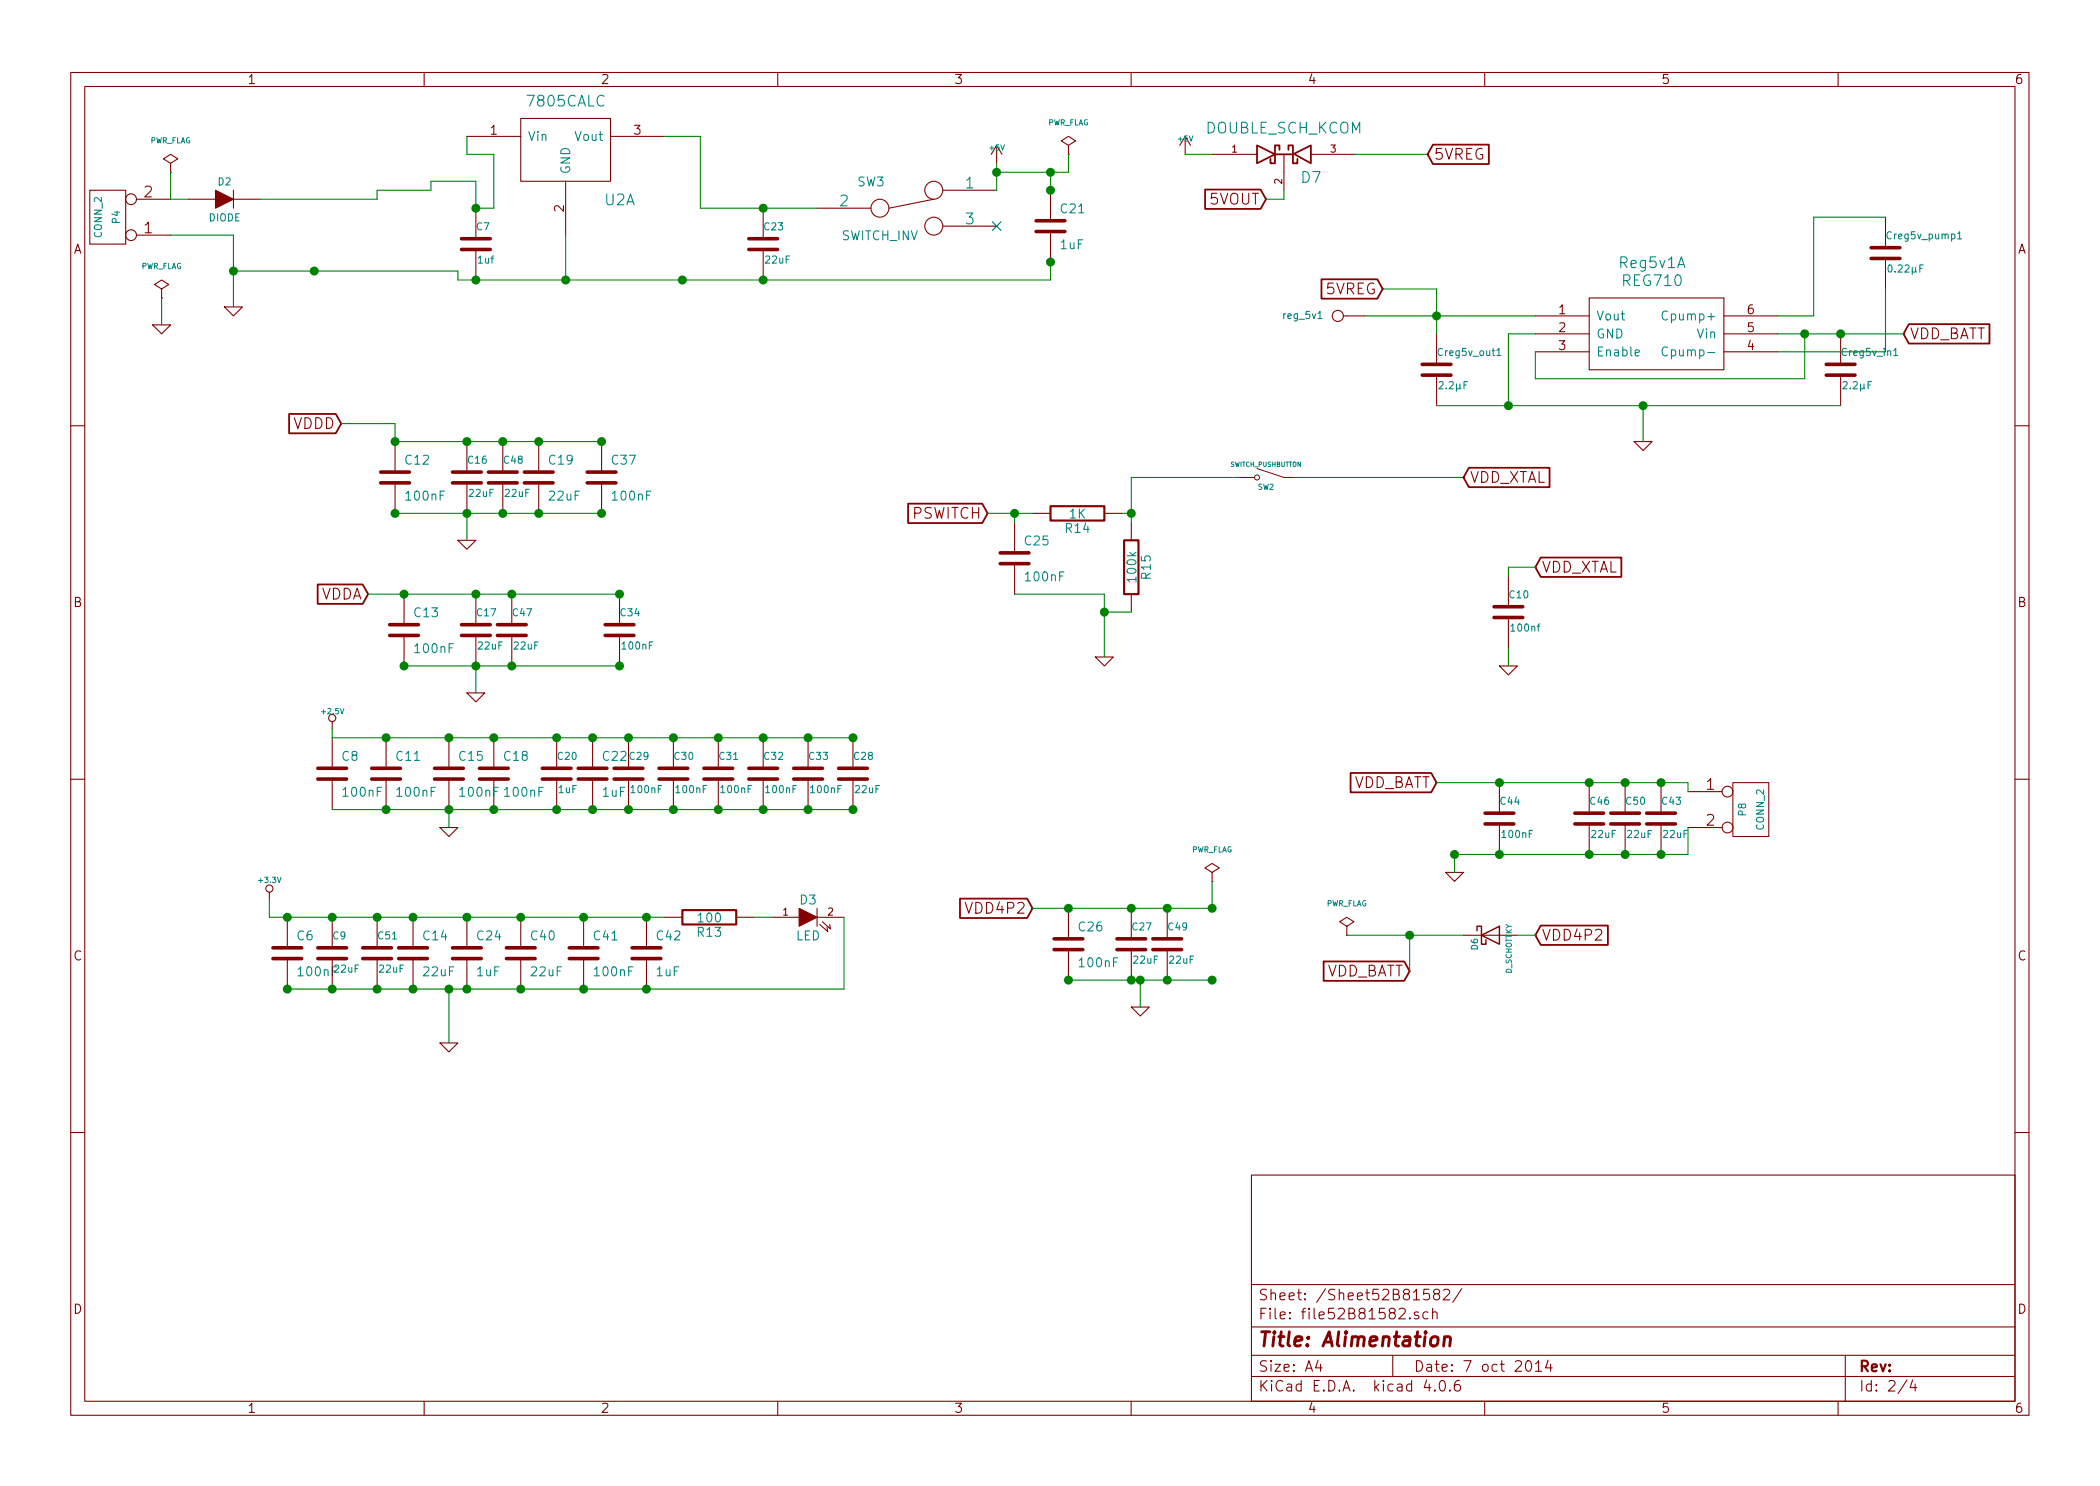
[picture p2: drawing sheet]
<svg xmlns="http://www.w3.org/2000/svg" width="297mm" height="210mm" viewBox="0 0 297 210" stroke-linecap="round" stroke-linejoin="round" font-family="sans-serif">
<g fill="none" stroke="#840000" stroke-width=".15">
<path d="M10 10.3h277v189.9h-277zM12 12.2h273v186.1h-273zM60 10.3v1.9M66 19.3h7.7M73.7 16.8h12.7v8.8h-12.7zM86.4 19.3h7.6M110 10.3v1.9M160 10.3v1.9M167.6 19.3l-.7 1.3M167.6 19.3v2.5M167.6 19.3l.8 1.3M210 10.3v1.9"/>
<path d="M260 10.3v1.9M12.7 26.9h5.1v7.6h-5.1zM19.3 33.3h4.8M19.3 28.2h4.8M24.1 24.4h.1M24.1 23.1l1-.6-1-.7-1 .7 1 .6v1.3M26.7 28.2h3.8M33 28.2h3.8M33 26.9v2.6M67.3 29.5v4.3M67.3 35.3v4.3M80 25.6v7.7"/>
<path d="M107.9 29.5v4.3M107.9 35.3v4.3M115.6 29.5h7.6M132.1 28.2l-6.4 1.3M133.3 26.9h7.7M133.3 32h7.7M141 20.6l-.8 1.2M141 20.6v2.5M141 20.6l.7 1.2M148.6 26.9v4.3M148.6 32.8v4.3M151.1 21.8h.1"/>
<path d="M151.1 20.6l1-.7-1-.6-1 .6 1 .7v1.2M171.4 21.8h6.4M181.6 21.8v5.1M185.4 21.8h6.4M266.7 30.7v4.3M266.7 36.6v4.3M21.6 46h2.5l-1.2 1.2zM22.9 42.2h.1M22.9 40.9l1-.6-1-.7-1.1 .7 1.1 .6v1.3M31.7 43.4h2.6l-1.3 1.3zM190 44.7h3M203.2 47.2v4.4"/>
<path d="M203.2 53.1v4.3M217.2 44.7h7.6M217.2 47.2h7.6M217.2 49.8h7.6M224.8 42.2h19v10.1h-19zM243.8 44.7h7.7M243.8 47.2h7.7M243.8 49.8h7.7M260.3 47.2v4.4M260.3 53.1v4.3M10 60.2h2M55.9 62.5v4.3"/>
<path d="M55.9 68.3v4.3M64.8 76.4h2.5l-1.3 1.3zM66 62.5v4.3M66 68.3v4.3M71.1 62.5v4.3M71.1 68.3v4.3M76.2 62.5v4.3M76.2 68.3v4.3M85.1 62.5v4.3M85.1 68.3v4.3M143.5 73.9v4.3M143.5 79.8v4.3"/>
<path d="M146 72.6h2.6M156.2 72.6h2.5M160 73.9v2.5M175.3 67.6h1.9M181.6 67.6h1.3M231.1 62.5h2.6l-1.3 1.2zM285 60.2h2M57.1 84.1v4.3M57.1 89.9v4.3M66 98h2.6l-1.3 1.3zM67.3 84.1v4.3M67.3 89.9v4.3"/>
<path d="M72.4 84.1v4.3M72.4 89.9v4.3M87.6 84.1v4.3M87.6 89.9v4.3M154.9 93h2.6l-1.3 1.2zM160 84.1v2.5M212.1 94.2h2.5l-1.2 1.3zM213.4 81.5v4.3M213.4 87.4v4.3M10 110.3h2M47 102.1v1M47 104.4v4.3"/>
<path d="M47 110.2v4.3M54.6 104.4v4.3M54.6 110.2v4.3M62.2 117.1h2.6l-1.3 1.3zM63.5 104.4v4.3M63.5 110.2v4.3M69.8 104.4v4.3M69.8 110.2v4.3M78.7 104.4v4.3M78.7 110.2v4.3M83.8 104.4v4.3M83.8 110.2v4.3"/>
<path d="M88.9 104.4v4.3M88.9 110.2v4.3M95.2 104.4v4.3M95.2 110.2v4.3M101.6 104.4v4.3M101.6 110.2v4.3M107.9 104.4v4.3M107.9 110.2v4.3M114.3 104.4v4.3M114.3 110.2v4.3M120.6 104.4v4.3M120.6 110.2v4.3"/>
<path d="M212.1 110.7v4.4M212.1 116.6v4.3M224.8 110.7v4.4M224.8 116.6v4.3M229.9 110.7v4.4M229.9 116.6v4.3M234.9 110.7v4.4M234.9 116.6v4.3M238.8 112h4.8M238.8 117.1h4.8M245.1 110.7h5.1v7.7h-5.1zM285 110.3h2"/>
<path d="M38.1 126.2v1M40.6 129.8v4.3M40.6 135.6v4.3M47 129.8v4.3M47 135.6v4.3M53.3 129.8v4.3M53.3 135.6v4.3M58.4 129.8v4.3M58.4 135.6v4.3M66 129.8v4.3M66 135.6v4.3M73.7 129.8v4.3"/>
<path d="M73.7 135.6v4.3M82.5 129.8v4.3M82.5 135.6v4.3M91.4 129.8v4.3M91.4 135.6v4.3M94 129.8h2.5M104.1 129.8h2.6M109.2 129.8h3.8M115.6 129.8h3.8M115.6 128.5v2.6M116 130.8l1.1 1-.1-.6M116.3 130.4l1.2 1-.2-.6"/>
<path d="M151.1 128.5v4.3M151.1 134.4v4.3M160 128.5v4.3M160 134.4v4.3M165.1 128.5v4.3M165.1 134.4v4.3M171.4 124.7h.1M171.4 123.4l1.1-.6-1.1-.6-1 .6 1 .6v1.3M190.5 132.3h.1M190.5 131.1l1-.7-1-.6-1 .6 1 .7v1.2M204.5 123.4h2.5l-1.3 1.3zM207 132.3h7.6"/>
<path d="M62.2 147.6h2.6l-1.3 1.2zM160 142.5h2.6l-1.3 1.3zM10 160.2h2M177 166.3h108v32h-108zM285 160.2h2M60 198.3v1.9M110 198.3v1.9M160 198.3v1.9M177 194.8h108M177 191.8h108M177 187.8h108M177 181.8h108"/>
<path d="M186.4 192.5l-.3 1h.9M186.8 193v1M197 191.8v3M199.4 186.5h.1l-.1 .1-.1-.1h.1v.1M200.6 185.7a.37 .37 0 0 0-.5 .1v.1a.54 .54 0 0 0 .5 .3l.1 .1-.1 .2-.1 .1-.4-.1M201.8 195.2l-.4 1.1h1M202 185.7l-.5-.1-.2 .3v.6l.2 .1 .5-.1M202.1 182.4h-.7l-.1 .7a.62 .62 0 0 1 .8 0l.1 .2-.1 .5-.2 .1h-.3l-.3-.1M202.6 185.7a.38 .38 0 0 1 .7 .1v.8M202.6 185.1v1.5M202.9 196.7h.1l-.1 .1v-.1v.1M203 183.1l-.2-.3v-.2l.2-.2 .5 .1 .1 .2v.2l-.2 .2h-.4a.48 .48 0 0 0-.2 .7l.2 .1h.4l.2-.1a.48 .48 0 0 0-.2-.7"/>
<path d="M203.8 195.4a.34 .34 0 0 1 .6 .2 .77 .77 0 0 1-.5 1.2 .97 .97 0 0 1-.1-1.4zM204.2 182.6l.2-.2 .5 .1a.37 .37 0 0 1 .1 .6l-.9 .8h1M205.1 196.7h.1l-.1 .1-.1-.1h.1v.1M206.4 195.3a.59 .59 0 0 0-.7 .7l.1 .7 .2 .1h.3l.2-.1 .1-.5-.2-.2-.4-.1-.3 .3M206.8 182.3l-1.3 2M210 198.3v1.9M215.9 192.7a.35 .35 0 0 1 .4-.2 .35 .35 0 0 1 .3 .3 .77 .77 0 0 1-.5 1.2 .9 .9 0 0 1-.2-1.3zM217.2 193l.4-.5v1.5M217.2 194h.9M219 192.5l-.4 1h1M219.3 193v1M260 198.3v1.9"/>
<path d="M261 191.8v6.5M269.7 195.2l-1.2 2M270.5 195.2l-.3 1.1h.9M270.9 195.8v1"/>
<circle cx="18.5" cy="28.2" r=".76"/>
<circle cx="18.5" cy="33.3" r=".76"/>
<circle cx="124.5" cy="29.5" r="1.27"/>
<circle cx="132.1" cy="32" r="1.27"/>
<circle cx="132.1" cy="26.9" r="1.27"/>
<circle cx="189.2" cy="44.7" r=".79"/>
<circle cx="47" cy="101.6" r=".51"/>
<circle cx="244.3" cy="112" r=".76"/>
<circle cx="244.3" cy="117.1" r=".76"/>
<circle cx="38.1" cy="125.7" r=".51"/>
</g>
<path d="M202.5 189.3a.51 .51 0 0 1 .5-.2 .51 .51 0 0 1 .4 .4v.6a.54 .54 0 0 1-.6 .4 .54 .54 0 0 1-.5-.4zM204.3 189.3a.52 .52 0 0 1 .9 .1l-.1 1M204.3 189.1l-.1 1.3" fill="none" stroke="#840000" stroke-width=".41"/>
<g fill="none" stroke="#840000" stroke-width=".25">
<path d="M170.5 26.8h7.8l.8 1.4-.8 1.4h-7.8zM177.8 20.6l2.5 1.2-2.5 1.3zM180.3 21.8h2.6l2.5-1.2v2.5l-2.3-1.3M181 21.2v-.6h-.7v2.5h-.6v-.6M182.2 21.2v-.6h.7v2.5h.6v-.6M186.9 39.5h7.9l.8 1.4-.8 1.4h-7.9zM202.7 20.5h7.9v2.7h-7.9l-.8-1.4zM40.9 58.6h6.6l.8 1.3-.8 1.4h-6.6zM270 45.9h11.4v2.7h-11.4l-.8-1.4zM128.4 71.3h10.5l.8 1.3-.8 1.4h-10.5zM207.8 66.2h11.4v2.7h-11.4l-.8-1.3zM217.9 78.9h11.4v2.7h-11.4l-.7-1.3z"/>
<path d="M44.9 82.7h6.4l.8 1.4-.8 1.3h-6.4zM191 109.4h11.4l.8 1.3-.8 1.4h-11.4zM135.8 127.1h9.5l.7 1.4-.7 1.4h-9.5zM187.2 136h11.4l.8 1.4-.8 1.4h-11.4zM217.9 131h9.5v2.7h-9.5l-.7-1.4z"/>
</g>
<g fill="none" stroke="#840000" stroke-width=".51">
<path d="M65.3 35.3h4M65.3 33.8h4M105.9 35.3h4.1M105.9 33.8h4.1M146.6 32.8h4M146.6 31.2h4M264.7 36.6h4M264.7 35h4M201.2 53.1h4M201.2 51.6h4M258.3 53.1h4.1M258.3 51.6h4.1"/>
<path d="M53.8 68.3h4.1M53.8 66.8h4.1M64 68.3h4.1M64 66.8h4.1M69.1 68.3h4.1M69.1 66.8h4.1M74.2 68.3h4M74.2 66.8h4M83.1 68.3h4M83.1 66.8h4M141.5 79.8h4M141.5 78.2h4"/>
<path d="M55.1 89.9h4.1M55.1 88.4h4.1M65.3 89.9h4M65.3 88.4h4M70.4 89.9h4M70.4 88.4h4M85.6 89.9h4.1M85.6 88.4h4.1M211.3 87.4h4.1M211.3 85.8h4.1M45 110.2h4M45 108.7h4"/>
<path d="M52.6 110.2h4M52.6 108.7h4M61.5 110.2h4M61.5 108.7h4M67.8 110.2h4.1M67.8 108.7h4.1M76.7 110.2h4.1M76.7 108.7h4.1M81.8 110.2h4.1M81.8 108.7h4.1M86.9 110.2h4M86.9 108.7h4"/>
<path d="M93.2 110.2h4.1M93.2 108.7h4.1M99.6 110.2h4M99.6 108.7h4M105.9 110.2h4.1M105.9 108.7h4.1M112.3 110.2h4M112.3 108.7h4M118.6 110.2h4.1M118.6 108.7h4.1M210.1 116.6h4M210.1 115.1h4"/>
<path d="M222.8 116.6h4M222.8 115.1h4M227.8 116.6h4.1M227.8 115.1h4.1M232.9 116.6h4.1M232.9 115.1h4.1M38.6 135.6h4.1M38.6 134.1h4.1M45 135.6h4M45 134.1h4M51.3 135.6h4.1M51.3 134.1h4.1"/>
<path d="M56.4 135.6h4.1M56.4 134.1h4.1M64 135.6h4.1M64 134.1h4.1M71.6 135.6h4.1M71.6 134.1h4.1M80.5 135.6h4.1M80.5 134.1h4.1M89.4 135.6h4.1M89.4 134.1h4.1M149.1 134.4h4.1M149.1 132.8h4.1"/>
<path d="M158 134.4h4.1M158 132.8h4.1M163.1 134.4h4M163.1 132.8h4"/>
</g>
<g fill="none" stroke="#840000" stroke-width=".14">
<path d="M177 67.6h.4M177.8 66.3l3.8 1.3"/>
<circle cx="177.8" cy="67.6" r=".36"/>
</g>
<path d="M148.6 71.6h7.6v2.1h-7.6zM159 76.4h2v7.7h-2zM96.5 128.8h7.6v2h-7.6z" fill="none" stroke="#840000" stroke-width=".3"/>
<g fill="#840000" stroke="#840000" stroke-width=".15">
<path d="M113 128.5l2.6 1.3-2.6 1.3z"/>
<path d="M30.5 26.9l2.5 1.3-2.5 1.3z"/>
</g>
<path d="M140.4 31.4l1.2 1.2M141.6 31.4l-1.2 1.2" fill="none" stroke="#000084" stroke-width=".15"/>
<path d="M276.9 33.1l.3-.3v1M276.9 33.8h.6M186.4 45.1h.6M211.7 49.6l.3-.3v1M211.7 50.3h.6M231.3 49.9l.6-.1-.1-.2-.3-.1-.2 .2v.6l.2 .1 .3-.1M235.9 49.2a.5 .5 0 0 0-.7 0 .5 .5 0 0 0-.1 .6 .47 .47 0 0 0 .2 .5 .47 .47 0 0 0 .6-.1M235.9 44.1a.5 .5 0 0 0-.7 0 .5 .5 0 0 0-.1 .6 .47 .47 0 0 0 .2 .5 .47 .47 0 0 0 .6 0M267.9 49.6l.2-.3v1M267.9 50.3h.5" fill="none" stroke="#008484" stroke-width=".15"/>
<g fill="none" stroke="#008400" stroke-width=".15">
<path d="M66 19.3v2.5h3.8v7.7h-2.5v-3.9h-6.3v1.3h-7.7v1.3h-16.5M94 19.3h5.1v10.2h16.5M24.1 24.4v3.8h2.6M24.1 33.3h8.9v10.1M80 33.3v6.3M141 23.1v3.8M148.6 37.1v2.5h-83.8v-1.3h-31.8M148.6 24.4v2.5M151.1 21.8v2.6h-10.1M167.6 21.8h3.8M181.6 26.9v1.3h-2.5M191.8 21.8h10.1"/>
<path d="M266.7 30.7h-10.2v14h-5M22.9 42.2v3.8M48.3 59.9h7.6v2.6h29.2M193 44.7h24.2M195.6 40.9h7.6v6.3M203.2 57.4h57.1M217.2 47.2h-3.8v10.2M232.4 57.4v5.1M251.5 47.2h17.7M255.3 47.2v6.4h-38.1v-3.8M266.7 40.9v8.9h-15.2M55.9 72.6h29.2"/>
<path d="M66 72.6v3.8M139.7 72.6h6.3M143.5 72.6v1.3M158.7 72.6h1.3M175.3 67.6h-15.3v6.3M182.9 67.6h24.1M52.1 84.1h35.5M57.1 94.2h30.5M67.3 94.2v3.8M143.5 84.1h12.7v8.9M156.2 86.6h3.8M213.4 91.7v2.5"/>
<path d="M217.2 80.3h-3.8v1.2M47 103.1v1.3h73.6M47 114.5h73.6M63.5 114.5v2.6M203.2 110.7h35.6v1.3M238.8 117.1v3.8h-33.1v2.5M38.1 127.2v2.6h55.9M63.5 139.9v7.7M106.7 129.8h2.5M119.4 129.8v10.1h-78.8M151.1 138.7h20.3M161.3 138.7v3.8"/>
<path d="M171.4 124.7v3.8h-25.4M190.5 132.3h16.5M199.4 132.3v5.1M214.6 132.3h2.6"/>
</g>
<g fill="#008400" stroke="#008400" stroke-width=".25">
<circle cx="151.1" cy="138.7" r=".51"/>
<circle cx="171.5" cy="138.7" r=".51"/>
<circle cx="171.5" cy="128.5" r=".51"/>
<circle cx="161.3" cy="138.7" r=".51"/>
<circle cx="160" cy="72.6" r=".51"/>
<circle cx="156.2" cy="86.6" r=".51"/>
<circle cx="63.5" cy="114.5" r=".51"/>
<circle cx="63.5" cy="104.4" r=".51"/>
<circle cx="63.5" cy="139.9" r=".51"/>
<circle cx="67.3" cy="84.1" r=".51"/>
<circle cx="57.2" cy="84.1" r=".51"/>
<circle cx="76.2" cy="72.6" r=".51"/>
<circle cx="66" cy="72.6" r=".51"/>
<circle cx="55.9" cy="72.6" r=".51"/>
<circle cx="96.5" cy="39.6" r=".51"/>
<circle cx="67.3" cy="29.5" r=".51"/>
<circle cx="44.5" cy="38.3" r=".51"/>
<circle cx="33" cy="38.3" r=".51"/>
<circle cx="67.3" cy="39.6" r=".51"/>
<circle cx="108" cy="29.5" r=".51"/>
<circle cx="66" cy="62.5" r=".51"/>
<circle cx="76.2" cy="62.5" r=".51"/>
<circle cx="55.9" cy="62.5" r=".51"/>
<circle cx="57.2" cy="94.2" r=".51"/>
<circle cx="67.3" cy="94.2" r=".51"/>
<circle cx="40.6" cy="129.8" r=".51"/>
<circle cx="40.6" cy="139.9" r=".51"/>
<circle cx="54.6" cy="104.4" r=".51"/>
<circle cx="69.9" cy="104.4" r=".51"/>
<circle cx="54.6" cy="114.5" r=".51"/>
<circle cx="69.9" cy="114.5" r=".51"/>
<circle cx="58.4" cy="129.8" r=".51"/>
<circle cx="58.4" cy="139.9" r=".51"/>
<circle cx="66" cy="139.9" r=".51"/>
<circle cx="66" cy="129.8" r=".51"/>
<circle cx="143.5" cy="72.6" r=".51"/>
<circle cx="151.1" cy="128.5" r=".51"/>
<circle cx="80" cy="39.6" r=".51"/>
<circle cx="88.9" cy="104.4" r=".51"/>
<circle cx="95.3" cy="104.4" r=".51"/>
<circle cx="101.6" cy="104.4" r=".51"/>
<circle cx="108" cy="104.4" r=".51"/>
<circle cx="88.9" cy="114.5" r=".51"/>
<circle cx="95.3" cy="114.5" r=".51"/>
<circle cx="101.6" cy="114.5" r=".51"/>
<circle cx="108" cy="114.5" r=".51"/>
<circle cx="114.3" cy="114.5" r=".51"/>
<circle cx="114.3" cy="104.4" r=".51"/>
<circle cx="141" cy="24.4" r=".51"/>
<circle cx="87.6" cy="84.1" r=".51"/>
<circle cx="87.6" cy="94.2" r=".51"/>
<circle cx="85.1" cy="72.6" r=".51"/>
<circle cx="85.1" cy="62.5" r=".51"/>
<circle cx="73.7" cy="129.8" r=".51"/>
<circle cx="82.6" cy="129.8" r=".51"/>
<circle cx="91.4" cy="129.8" r=".51"/>
<circle cx="91.4" cy="139.9" r=".51"/>
<circle cx="82.6" cy="139.9" r=".51"/>
<circle cx="73.7" cy="139.9" r=".51"/>
<circle cx="205.7" cy="120.9" r=".51"/>
<circle cx="212.1" cy="120.9" r=".51"/>
<circle cx="212.1" cy="110.7" r=".51"/>
<circle cx="224.8" cy="120.9" r=".51"/>
<circle cx="224.8" cy="110.7" r=".51"/>
<circle cx="72.4" cy="94.2" r=".51"/>
<circle cx="72.4" cy="84.1" r=".51"/>
<circle cx="71.1" cy="72.6" r=".51"/>
<circle cx="71.1" cy="62.5" r=".51"/>
<circle cx="160" cy="128.5" r=".51"/>
<circle cx="165.1" cy="128.5" r=".51"/>
<circle cx="160" cy="138.7" r=".51"/>
<circle cx="165.1" cy="138.7" r=".51"/>
<circle cx="229.9" cy="110.7" r=".51"/>
<circle cx="229.9" cy="120.9" r=".51"/>
<circle cx="47" cy="139.9" r=".51"/>
<circle cx="47" cy="129.8" r=".51"/>
<circle cx="108" cy="39.6" r=".51"/>
<circle cx="148.6" cy="24.4" r=".51"/>
<circle cx="148.6" cy="37.1" r=".51"/>
<circle cx="148.6" cy="26.9" r=".51"/>
<circle cx="53.3" cy="129.8" r=".51"/>
<circle cx="53.3" cy="139.9" r=".51"/>
<circle cx="232.4" cy="57.4" r=".51"/>
<circle cx="203.2" cy="44.7" r=".51"/>
<circle cx="260.3" cy="47.2" r=".51"/>
<circle cx="255.3" cy="47.2" r=".51"/>
<circle cx="213.4" cy="57.4" r=".51"/>
<circle cx="199.4" cy="132.3" r=".51"/>
<circle cx="83.8" cy="104.4" r=".51"/>
<circle cx="83.8" cy="114.5" r=".51"/>
<circle cx="78.7" cy="104.4" r=".51"/>
<circle cx="78.7" cy="114.5" r=".51"/>
<circle cx="235" cy="120.9" r=".51"/>
<circle cx="235" cy="110.7" r=".51"/>
<circle cx="120.7" cy="104.4" r=".51"/>
<circle cx="120.7" cy="114.5" r=".51"/>
</g>
<path d="M208.9 131.7v-.6h.6v2.5h.7v-.6M209.5 132.3l2.6-1.2v2.5z" fill="none" stroke="#840000" stroke-width=".2"/>
<text font-size="2.8" fill="#840000" x="178" y="190.5">Title: Alimentation</text>
<g font-size="2.1" fill="#008484">
<text x="74.7" y="15.1">7805CALC</text>
<text x="170.5" y="18.9">DOUBLE_SCH_KCOM</text>
<text x="85.5" y="29.1">U2A</text>
<text x="118.8" y="29.2">2</text>
<text x="136.6" y="26.7">1</text>
<text x="184.1" y="25.9">D7</text>
<text x="136.6" y="31.7">3</text>
<text x="229.1" y="37.9">Reg5v1A</text>
<text x="229.6" y="40.5">REG710</text>
</g>
<g font-size="2.1" fill="#840000">
<text x="202.8" y="22.6">5VREG</text>
<text x="20.4" y="27.9">2</text>
<text x="171.1" y="29">5VOUT</text>
<text x="20.4" y="33">1</text>
<text x="187.5" y="41.7">5VREG</text>
<text x="270.2" y="48">VDD_BATT</text>
<text x="41.3" y="60.7">VDDD</text>
<text x="207.9" y="68.3">VDD_XTAL</text>
<text x="129" y="73.4">PSWITCH</text>
<text x="218.1" y="81">VDD_XTAL</text>
<text x="45.1" y="84.8">VDDA</text>
<text x="191" y="111.5">VDD_BATT</text>
<text x="241.4" y="111.8">1</text>
<text x="241.4" y="116.8">2</text>
<text x="136.9" y="129.3">VDD4P2</text>
<text x="218.1" y="133.1">VDD4P2</text>
<text x="187.1" y="138.2">VDD_BATT</text>
<text x="178" y="184">Sheet: /Sheet52B81582/</text>
<text x="178" y="186.7">File: file52B81582.sch</text>
<text x="178" y="196.9">KiCad E.D.A. kicad 4.0.6</text>
<text x="178" y="194.1">Size: A4</text>
<text x="200" y="194.1">Date: 7 oct 2014</text>
<text x="263" y="194.1">Rev:</text>
<text x="263" y="196.9">Id: 2/4</text>
</g>
<g font-size="1.8" fill="#840000">
<text x="35" y="11.9">1</text>
<text x="85" y="11.9">2</text>
<text x="135" y="11.9">3</text>
<text x="185" y="11.9">4</text>
<text x="235" y="11.9">5</text>
<text x="285" y="11.9">6</text>
<text x="69.4" y="19">1</text>
<text x="89.7" y="19">3</text>
<text x="79.8" y="29.9" transform="rotate(-90 79.8 29.9)">2</text>
<text x="10.4" y="35.9">A</text>
<text x="285.4" y="35.9">A</text>
<text x="220.5" y="44.4">1</text>
<text x="220.5" y="47">2</text>
<text x="247.2" y="47">5</text>
<text x="247.2" y="44.4">6</text>
<text x="220.5" y="49.5">3</text>
<text x="247.2" y="49.5">4</text>
<text x="10.4" y="85.9">B</text>
<text x="285.4" y="85.9">B</text>
<text x="10.4" y="135.9">C</text>
<text x="285.4" y="135.9">C</text>
<text x="10.4" y="185.9">D</text>
<text x="285.4" y="185.9">D</text>
<text x="35" y="199.9">1</text>
<text x="85" y="199.9">2</text>
<text x="135" y="199.9">3</text>
<text x="185" y="199.9">4</text>
<text x="235" y="199.9">5</text>
<text x="285" y="199.9">6</text>
</g>
<g font-size="1.8" fill="#008484">
<text x="74.7" y="19.9">Vin</text>
<text x="81.4" y="19.9">Vout</text>
<text x="80.6" y="24.6" transform="rotate(-90 80.6 24.6)">GND</text>
<text x="121.3" y="26.4">SW3</text>
<text x="119" y="34">SWITCH_INV</text>
<text x="150" y="35.2">1uF</text>
<text x="150.1" y="30.2">C21</text>
<text x="225.8" y="45.3">Vout</text>
<text x="225.8" y="47.9">GND</text>
<text x="235.7" y="45.3">Cpump+</text>
<text x="240.1" y="47.9">Vin</text>
<text x="225.8" y="50.4">Enable</text>
<text x="236.1" y="50.4">Cpump-</text>
<text x="57.4" y="65.7">C12</text>
<text x="77.7" y="65.7">C19</text>
<text x="86.6" y="65.7">C37</text>
<text x="57.6" y="70.8">100nF</text>
<text x="77.7" y="70.8">22uF</text>
<text x="86.8" y="70.8">100nF</text>
<text x="145" y="77.2">C25</text>
<text x="150.8" y="75.4">R14</text>
<text x="151.3" y="73.3">1K</text>
<text x="145.2" y="82.2">100nF</text>
<text x="160.7" y="82.2" transform="rotate(-90 160.7 82.2)">100k</text>
<text x="162.8" y="81.9" transform="rotate(-90 162.8 81.9)">R15</text>
<text x="58.6" y="87.3">C13</text>
<text x="58.8" y="92.4">100nF</text>
<text x="48.4" y="107.6">C8</text>
<text x="56.1" y="107.6">C11</text>
<text x="65" y="107.6">C15</text>
<text x="71.3" y="107.6">C18</text>
<text x="85.3" y="107.6">C22</text>
<text x="48.7" y="112.7">100nF</text>
<text x="56.3" y="112.7">100nF</text>
<text x="65.2" y="112.7">100nF</text>
<text x="71.5" y="112.7">100nF</text>
<text x="85.2" y="112.7">1uF</text>
<text x="98.9" y="130.5">100</text>
<text x="113.2" y="128">D3</text>
<text x="152.6" y="131.8">C26</text>
<text x="42" y="133">C6</text>
<text x="59.9" y="133">C14</text>
<text x="67.5" y="133">C24</text>
<text x="75.2" y="133">C40</text>
<text x="84" y="133">C41</text>
<text x="92.9" y="133">C42</text>
<text x="98.7" y="132.5">R13</text>
<text x="112.5" y="133">LED</text>
<text x="152.8" y="136.8">100nF</text>
<text x="42.3" y="138.1">100nF</text>
<text x="60" y="138.1">22uF</text>
<text x="67.5" y="138.1">1uF</text>
<text x="75.2" y="138.1">22uF</text>
<text x="84.2" y="138.1">100nF</text>
<text x="92.9" y="138.1">1uF</text>
</g>
<g font-size="1.4" fill="#840000">
<text x="174.2" y="21.6">1</text>
<text x="188.2" y="21.6">3</text>
<text x="181.4" y="26" transform="rotate(-90 181.4 26)">2</text>
<text x="110.7" y="129.5">1</text>
<text x="117.1" y="129.5">2</text>
</g>
<g font-size="1.4" fill="#008484">
<text x="30.9" y="26.2">D2</text>
<text x="14.4" y="33.6" transform="rotate(-90 14.4 33.6)">CONN_2</text>
<text x="16.9" y="31.6" transform="rotate(-90 16.9 31.6)">P4</text>
<text x="29.5" y="31.3">DIODE</text>
<text x="67.4" y="32.6">C7</text>
<text x="108.1" y="32.6">C23</text>
<text x="267.1" y="33.9">Creg5v_pump1</text>
<text x="67.6" y="37.3">1uf</text>
<text x="108.3" y="37.3">22uF</text>
<text x="267.3" y="38.6">0.22µF</text>
<text x="181.6" y="45.1">reg_5v1</text>
<text x="203.6" y="50.4">Creg5v_out1</text>
<text x="260.7" y="50.4">Creg5v_in1</text>
<text x="203.7" y="55.1">2.2µF</text>
<text x="260.8" y="55.1">2.2µF</text>
<text x="66.2" y="65.6">C16</text>
<text x="71.3" y="65.6">C48</text>
<text x="66.4" y="70.3">22uF</text>
<text x="71.5" y="70.3">22uF</text>
<text x="67.5" y="87.2">C17</text>
<text x="72.6" y="87.2">C47</text>
<text x="87.8" y="87.2">C34</text>
<text x="213.5" y="84.7">C10</text>
<text x="213.8" y="89.4">100nf</text>
<text x="67.7" y="91.9">22uF</text>
<text x="72.7" y="91.9">22uF</text>
<text x="88.1" y="91.9">100nF</text>
<text x="78.9" y="107.5">C20</text>
<text x="89.1" y="107.5">C29</text>
<text x="95.4" y="107.5">C30</text>
<text x="101.8" y="107.5">C31</text>
<text x="108.1" y="107.5">C32</text>
<text x="114.5" y="107.5">C33</text>
<text x="120.8" y="107.5">C28</text>
<text x="79" y="112.2">1uF</text>
<text x="89.4" y="112.2">100nF</text>
<text x="95.7" y="112.2">100nF</text>
<text x="102.1" y="112.2">100nF</text>
<text x="108.4" y="112.2">100nF</text>
<text x="114.8" y="112.2">100nF</text>
<text x="121" y="112.2">22uF</text>
<text x="212.3" y="113.9">C44</text>
<text x="225" y="113.9">C46</text>
<text x="230" y="113.9">C50</text>
<text x="235.1" y="113.9">C43</text>
<text x="212.5" y="118.6">100nF</text>
<text x="225.1" y="118.6">22uF</text>
<text x="230.2" y="118.6">22uF</text>
<text x="235.3" y="118.6">22uF</text>
<text x="247" y="115.4" transform="rotate(-90 247 115.4)">P8</text>
<text x="249.5" y="117.4" transform="rotate(-90 249.5 117.4)">CONN_2</text>
<text x="160.2" y="131.6">C27</text>
<text x="165.3" y="131.6">C49</text>
<text x="47.1" y="132.9">C9</text>
<text x="47.3" y="137.6">22uF</text>
<text x="53.5" y="132.9">C51</text>
<text x="53.7" y="137.6">22uF</text>
<text x="160.4" y="136.3">22uF</text>
<text x="165.5" y="136.3">22uF</text>
</g>
<text font-size="1.2" fill="#008484" x="209" y="134.4" transform="rotate(-90 209 134.4)">D6</text>
<g font-size="1.1" fill="#008484">
<text x="148.2" y="17.7">PWR_FLAG</text>
<text x="21.2" y="20.3">PWR_FLAG</text>
<text x="140" y="21.3">+5V</text>
<text x="166.7" y="20">+5V</text>
<text x="19.9" y="38">PWR_FLAG</text>
<text x="177.9" y="69.3">SW2</text>
<text x="45.6" y="101">+2.5V</text>
<text x="36.7" y="124.9">+3.3V</text>
<text x="168.5" y="120.6">PWR_FLAG</text>
<text x="187.5" y="128.2">PWR_FLAG</text>
<text x="213.8" y="137.8" transform="rotate(-90 213.8 137.8)">D_SCHOTTKY</text>
</g>
<text font-size=".9" fill="#008484" x="174" y="66">SWITCH_PUSHBUTTON</text>
</svg>
